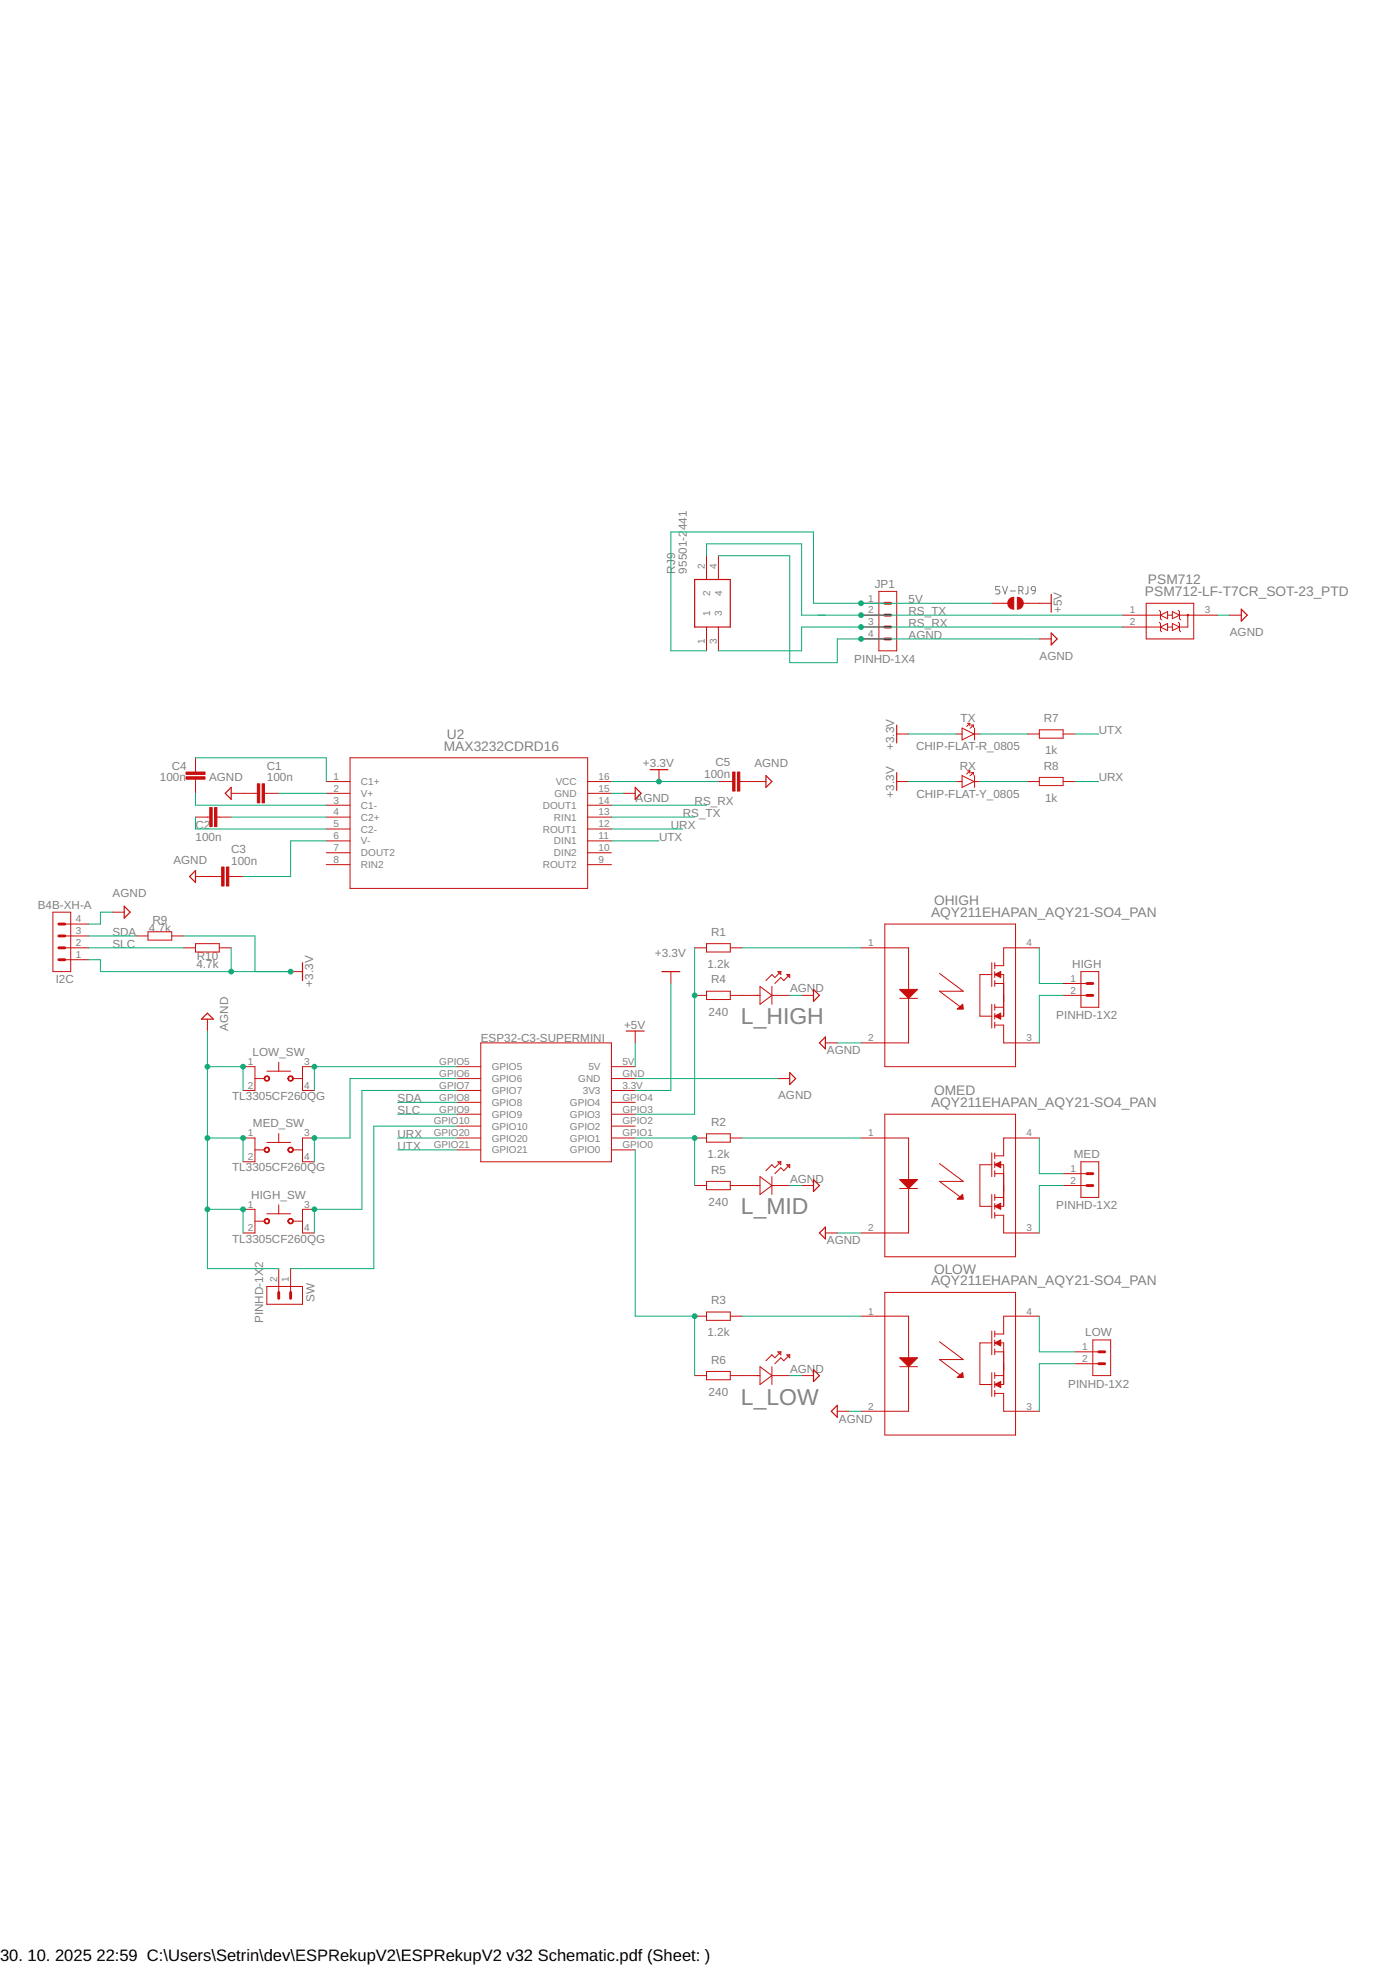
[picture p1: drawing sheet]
<svg xmlns="http://www.w3.org/2000/svg" width="297mm" height="420mm" viewBox="0 0 297 420" stroke-linecap="round" stroke-linejoin="round" font-family="sans-serif">
<path d="M213.7 125.3h-.9v.7h.5a.45 .45 0 0 1 .4 .5 .45 .45 0 0 1-.4 .4h-.5M214.2 125.3l.6 1.6 .5-1.6M215.9 126.3h1.1M217.7 126.2h.5a.44 .44 0 0 0 .4-.4 .44 .44 0 0 0-.4-.5h-.5v1.6M218.3 126.2l.3 .7M219.7 125.3l-.1 1.4-.5 .2M220.5 125.5l.3-.2 .3 .2 .2 .7-.8-.1-.1-.3zM221.3 126.2l-.3 .6-.4 .1" fill="none" stroke="#808080" stroke-width=".21"/>
<g fill="none" stroke="#c90d0c" stroke-width=".21">
<path d="M151 118.8v5M153.5 118.8v5M151 134v5.1M153.5 134v5.1M184 128.9h5.1M184 131.5h5.1M184 134h5.1M184 136.5h5.1M187.8 126.4h3.8v12.7h-3.8zM211.9 128.9h3.5M218.7 128.9h5.9M222.1 136.5h2.5"/>
<path d="M239.9 131.5h8.1M239.9 134h8.1M244.9 128.9h10.2v7.6h-10.2zM247.7 130.5l.3 .2v1.5l.2 .3M247.7 133l.3 .2v1.6l.2 .2M248 131.5l1.5-.8v1.5zM248 134l1.5-.8v1.6zM249.5 131.5h1M249.5 134h1M250.5 130.7l1.6 .8-1.6 .7zM250.5 133.2l1.6 .8-1.6 .8zM251.8 130.5l.3 .2v1.5l.2 .3"/>
<path d="M251.8 133l.3 .2v1.6l.2 .2M252.1 131.5h8.1M253.8 131.5v2.5h-1.7M262.7 131.5h2.6M191.6 156.9h2.6M204.3 156.9h1.3M205.6 155.6l2.5 1.3-2.5 1.2zM206.7 154.6h.5M207.2 154.6v.5M207.2 154.6l-.6 .7M207.5 155h.5M208 155v.5"/>
<path d="M208 155l-.7 .6M208.1 156.9h1.3M208.3 155.6v2.5M219.6 156.9h2.5M222.1 156h5.1v1.8h-5.1zM227.2 156.9h2.5M41.8 174.6h3M41.8 161.9v3.1M41.8 166.5v3M46.4 174.6h3M49.4 169.5h5.6M56.5 169.5h3.1"/>
<path d="M69.7 167h5.1M69.7 169.5h5.1M69.7 172.1h5.1M69.7 174.6h5.1M69.7 177.2h5.1M69.7 179.7h5.1M74.8 161.9h50.8v28h-50.8zM125.6 167h5.1M125.6 169.5h5.1M125.6 172.1h5.1M125.6 174.6h5.1M125.6 177.2h5.1"/>
<path d="M125.6 179.7h5.1M133.2 169.5h2.5M140.8 164.5v2.5M153.5 167h3.1M158.1 167h5.6M191.6 167h2.6M204.3 167h1.3M205.6 165.8l2.5 1.2-2.5 1.3zM206.7 164.7h.5M207.2 164.7v.5M207.2 164.7l-.6 .7M207.5 165.1h.5"/>
<path d="M208 165.1v.5M208 165.1l-.7 .7M208.1 167h1.3M208.3 165.8v2.5M219.6 167h2.5M222.1 166.1h5.1v1.8h-5.1zM227.2 167h2.5M11.3 194.9h3.8v12.7h-3.8zM13.8 197.5h5.1M24 194.9h2.5M31.6 199.1h5.1v1.8h-5.1zM41.8 187.3h5.6"/>
<path d="M48.9 187.3h3M69.7 182.2h5.1M69.7 184.8h5.1M125.6 182.2h5.1M125.6 184.8h5.1M189.1 197.5h27.9v30.5h-27.9zM13.8 202.6h5.1M13.8 205.1h5.1M13.8 200h5.1M29.1 200h2.5M36.7 200h2.5M39.2 202.6h2.6"/>
<path d="M41.8 201.7h5.1v1.8h-5.1zM44.3 217.8v2.5M46.9 202.6h2.5M62.1 207.6h2.5M143.4 207.6v2.6M148.4 202.6h2.6M148.4 212.7h2.6M151 201.7h5.1v1.8h-5.1zM151 211.8h5.1v1.8h-5.1zM156.1 202.6h2.5M156.1 212.7h6.3M162.4 210.8l2.6 1.9-2.6 1.9z"/>
<path d="M165 212.7h3.8M165 210.8v3.8M166.2 207.6h.7v.7zM166.9 207.6l-1.3 1.3-.6-.6-1.3 1.2M168.1 208.3h.7v.6zM168.8 208.3l-1.3 1.2-.6-.6-1.3 1.3M171.3 212.7h2.5M184 202.6h10.2v20.3h-10.2M192.3 213.4h3.8M200.8 208l5 3.8h-5l4.5 3.5M211.9 208.3h-2.5v8.9h2.5M211.9 205.7v5.1"/>
<path d="M211.9 214.6v5.1M212.6 219.1h1.9v3.8h7.6M212.6 208.3h1.9v8.9h-1.9M212.6 205.7v1.3M212.6 207.6v1.3M212.6 209.5v1.3M212.6 214.6v1.3M212.6 216.5v1.3M212.6 218.4v1.3M212.6 210.2h1.9M212.6 215.3h1.9M222.1 202.6h-7.6v3.8h-1.9"/>
<path d="M227.2 210.2h5.1M227.2 212.7h5.1M231 207.6h3.8v7.7h-3.8zM51.9 228h2.6v5h-2.6M54.5 230.5h2M57 228.9h5.1M59.6 227v1.9M62.6 230.5h2M67.2 228h-2.6v5h2.6M97.7 238.1h5M97.7 235.6h5M97.7 228h5"/>
<path d="M97.7 230.5h5M97.7 233h5M102.7 222.9h28v25.4h-28zM130.7 238.1h5M130.7 235.6h5M130.7 228h5M130.7 230.5h5M130.7 233h5M135.7 220.3v2.6M166.2 230.5h2.6M176.4 222.9h2.5M189.1 238.1h27.9v30.5h-27.9z"/>
<path d="M51.9 243.2h2.6v5.1h-2.6M51.9 258.4h2.6v5.1h-2.6M54.5 245.7h2M57 244.2h5.1M57 259.4h5.1M59.6 242.3v1.9M59.6 257.5v1.9M62.6 245.7h2M67.2 243.2h-2.6v5.1h2.6M67.2 258.4h-2.6v5.1h2.6M97.7 243.2h5M97.7 240.7h5"/>
<path d="M97.7 245.7h5M130.7 243.2h5M130.7 240.7h5M130.7 245.7h5M148.4 243.2h2.6M148.4 253.4h2.6M151 242.3h5.1v1.8h-5.1zM151 252.5h5.1v1.8h-5.1zM156.1 243.2h2.5M156.1 253.4h6.3M162.4 251.5l2.6 1.9-2.6 1.9zM165 253.4h3.8"/>
<path d="M165 251.5v3.8M166.2 248.3h.7v.6zM166.9 248.3l-1.3 1.3-.6-.7-1.3 1.3M168.1 248.9h.7v.7zM168.8 248.9l-1.3 1.3-.6-.6-1.3 1.2M171.3 253.4h2.5M184 243.2h10.2v20.3h-10.2M192.3 254h3.8M200.8 248.7l5 3.8h-5l4.5 3.4M211.9 248.9h-2.5v8.9h2.5M211.9 246.4v5.1M211.9 255.3v5"/>
<path d="M212.6 259.7h1.9v3.8h7.6M212.6 248.9h1.9v8.9h-1.9M212.6 246.4v1.2M212.6 248.3v1.3M212.6 250.2v1.3M212.6 255.3v1.2M212.6 257.2v1.2M212.6 259.1v1.2M212.6 250.8h1.9M212.6 255.9h1.9M222.1 243.2h-7.6v3.8h-1.9M227.2 250.8h5.1"/>
<path d="M227.2 253.4h5.1M231 248.3h3.8v7.6h-3.8zM54.5 261h2M57 274.9h7.6v3.8h-7.6zM59.6 271.1v5.1M62.1 271.1v5.1M62.6 261h2M176.4 263.5h2.5M189.1 276.2h27.9v30.5h-27.9zM148.4 281.3h2.6M148.4 294h2.6M151 280.4h5.1v1.8h-5.1z"/>
<path d="M151 293.1h5.1v1.8h-5.1zM156.1 281.3h2.5M156.1 294h6.3M162.4 292.1l2.6 1.9-2.6 1.9zM165 294h3.8M165 292.1v3.8M166.2 288.9h.7v.6zM166.9 288.9l-1.3 1.3-.6-.7-1.3 1.3M168.1 289.5h.7v.7zM168.8 289.5l-1.3 1.3-.6-.6-1.3 1.2M171.3 294h2.5M184 281.3h10.2v20.3h-10.2"/>
<path d="M192.3 292.1h3.8M200.8 286.7l5 3.9h-5l4.5 3.4M211.9 287h-2.5v8.9h2.5M211.9 284.5v5M211.9 293.3v5.1M212.6 297.8h1.9v3.8h7.6M212.6 287h1.9v8.9h-1.9M212.6 284.5v1.2M212.6 286.4v1.2M212.6 288.3v1.2M212.6 293.3v1.3M212.6 295.3v1.2"/>
<path d="M212.6 297.2v1.2M212.6 288.9h1.9M212.6 294h1.9M222.1 281.3h-7.6v3.8h-1.9M229.7 288.9h5.1M229.7 291.4h5.1M233.5 286.4h3.8v7.6h-3.8zM178.9 301.6h2.6"/>
</g>
<g fill="#c90d0c" stroke="#c90d0c" stroke-width=".21">
<path d="M61.7 230.1a.59 .59 0 0 1 .9 .1 .59 .59 0 0 1-.4 .9 .59 .59 0 0 1-.7-.6h.2a.44 .44 0 0 1 .6-.4 .44 .44 0 0 1 .1 .8 .44 .44 0 0 1-.7-.2v-.2h-.2z" fill-rule="evenodd"/>
<path d="M56.6 230.1a.59 .59 0 0 1 .9 .1 .59 .59 0 0 1-.3 .9 .59 .59 0 0 1-.8-.6h.2a.44 .44 0 0 1 .6-.4 .44 .44 0 0 1 .1 .8 .44 .44 0 0 1-.7-.2v-.2h-.2z" fill-rule="evenodd"/>
<path d="M61.7 245.3a.59 .59 0 0 1 .9 .2 .59 .59 0 0 1-.4 .8 .59 .59 0 0 1-.7-.6h.2a.43 .43 0 0 1 .6-.3 .43 .43 0 0 1 .1 .7 .43 .43 0 0 1-.7-.2l-.2-.2z" fill-rule="evenodd"/>
<path d="M56.6 245.3a.59 .59 0 0 1 .9 .2 .59 .59 0 0 1-.3 .8 .59 .59 0 0 1-.8-.6h.2a.43 .43 0 0 1 .6-.3 .43 .43 0 0 1 .1 .7 .43 .43 0 0 1-.7-.2l-.2-.2z" fill-rule="evenodd"/>
<path d="M61.7 260.6a.59 .59 0 0 1 .9 .1 .59 .59 0 0 1-.4 .9 .59 .59 0 0 1-.7-.6h.2a.43 .43 0 0 1 .6-.4 .43 .43 0 0 1 .1 .7 .43 .43 0 0 1-.7-.2l-.2-.1z" fill-rule="evenodd"/>
<path d="M56.6 260.6a.59 .59 0 0 1 .9 .1 .59 .59 0 0 1-.3 .9 .59 .59 0 0 1-.8-.6h.2a.43 .43 0 0 1 .6-.4 .43 .43 0 0 1 .1 .7 .43 .43 0 0 1-.7-.2l-.2-.1z" fill-rule="evenodd"/>
<path d="M192.2 290.2h3.9l-1.9 1.9z" fill-rule="evenodd"/>
<path d="M204.6 294.4l1.1-1.1 .2 1.1z" fill-rule="evenodd"/>
<path d="M212.6 287l1.3-.7v1.4z" fill-rule="evenodd"/>
<path d="M212.6 295.9l1.3-.7v1.3z" fill-rule="evenodd"/>
<path d="M192.2 252.1h3.9l-1.9 1.9z" fill-rule="evenodd"/>
<path d="M204.6 256.3l1.1-1 .2 1z" fill-rule="evenodd"/>
<path d="M212.6 248.9l1.3-.6v1.3z" fill-rule="evenodd"/>
<path d="M212.6 257.8l1.3-.7v1.4z" fill-rule="evenodd"/>
<path d="M192.2 211.4l3.9 .1-1.9 1.9z" fill-rule="evenodd"/>
<path d="M204.6 215.6l1.1-1 .2 1.1z" fill-rule="evenodd"/>
<path d="M212.6 208.3l1.3-.7v1.3z" fill-rule="evenodd"/>
<path d="M212.6 217.2l1.3-.7v1.3z" fill-rule="evenodd"/>
<path d="M217.4 127.7a1.27 1.27 0 0 1 1.3 1.2 1.27 1.27 0 0 1-1.3 1.3z" fill-rule="evenodd"/>
<path d="M215.7 128.1l.5-.4h.4v2.5a1.27 1.27 0 0 1-1.1-.7 1.27 1.27 0 0 1 .2-1.4z" fill-rule="evenodd"/>
</g>
<g fill="#c90d0c" stroke="#c90d0c" stroke-width=".21">
<path d="M55 167.5h.5v4.1h-.5z"/>
<path d="M56 167.5h.5v4.1h-.5z"/>
<path d="M44.8 172.6h.5v4.1h-.5z"/>
<path d="M45.8 172.6h.6v4.1h-.6z"/>
<path d="M39.8 166h4v.5h-4z"/>
<path d="M39.8 165h4v.5h-4z"/>
<path d="M47.4 185.3h.5v4.1h-.5z"/>
<path d="M48.4 185.3h.5v4.1h-.5z"/>
<path d="M157.6 165h.5v4.1h-.5z"/>
<path d="M156.6 165h.5v4.1h-.5z"/>
</g>
<g fill="none" stroke="#c90d0c" stroke-width=".25">
<path d="M148.4 123.8h7.7v10.2h-7.7zM224.6 127v3.8M224.6 135.3l1.3 1.2-1.3 1.3zM265.3 130.2l1.2 1.3-1.2 1.2zM191.6 155v3.8M49.4 168.3v2.5l-1.3-1.3zM135.7 168.3l1.3 1.2-1.3 1.3zM138.9 164.5h3.8M163.7 165.8l1.3 1.2-1.3 1.3zM191.6 165.1v3.8M26.5 193.7l1.3 1.2-1.3 1.3zM41.8 186.1v2.5l-1.3-1.3z"/>
<path d="M44.3 216.5l1.3 1.3h-2.5zM64.6 205.7v3.8M141.5 207.6h3.8M173.8 211.5l1.3 1.2-1.3 1.3zM133.8 220.3h3.8M168.8 229.2l1.2 1.3-1.2 1.3zM176.4 221.6v2.6l-1.3-1.3zM173.8 252.1l1.3 1.3-1.3 1.2zM176.4 262.2v2.6l-1.3-1.3zM173.8 292.7l1.3 1.3-1.3 1.3zM178.9 300.3v2.6l-1.2-1.3z"/>
<circle cx="253.8" cy="131.5" r=".13"/>
</g>
<g fill="none" stroke="#c90d0c" stroke-width=".61">
<path d="M189.1 128.9h1.3M189.1 131.5h1.3M189.1 134h1.3M189.1 136.5h1.3M12.6 197.5h1.2M12.6 205.1h1.2M12.6 202.6h1.2M12.6 200h1.2M232.3 210.2h1.2M232.3 212.7h1.2M232.3 250.8h1.2M232.3 253.4h1.2"/>
<path d="M59.6 276.2v1.3M62.1 276.2v1.3M234.8 288.9h1.3M234.8 291.4h1.3"/>
</g>
<g fill="none" stroke="#0dab76" stroke-width=".21">
<path d="M151 118.8v-2.6h20.3v15.3h68.6M153.5 118.8h15.3v22.8h10.1v-5.1h43.2M211.9 128.9h-38.1v-15.2h-30.4v25.4h7.6M239.9 134h-68.6v5.1h-17.8M260.2 131.5h2.5M194.2 156.9h10.1M209.4 156.9h10.2M229.7 156.9h5.1M41.8 161.9h27.9v5.1M41.8 169.5v2.6h27.9M41.8 174.6v2.6h27.9M49.4 174.6h20.3"/>
<path d="M59.6 169.5h10.1M69.7 179.7h-7.6v7.6h-10.2M130.7 172.1h20.3M130.7 167h22.8M130.7 174.6h17.7M130.7 177.2h15.2M130.7 169.5h2.5M130.7 179.7h10.1M194.2 167h10.1M209.4 167h10.2M229.7 167h5.1M24 194.9h-2.5v2.6h-2.6"/>
<path d="M18.9 202.6h20.3M18.9 205.1h2.6v2.5h40.6M18.9 200h10.2M39.2 200h15.3v7.6M49.4 202.6v5M143.4 210.2v22.8h-7.7M148.4 202.6v35.5h-12.7M158.6 202.6h25.4M168.8 212.7h2.5M222.1 202.6v7.6h5.1M227.2 212.7h-5.1v10.2M44.3 220.3v50.8h15.3"/>
<path d="M44.3 228h7.6v5M85 238.1h12.7M85 235.6h12.7M97.7 233h-20.4v25.4h-10.1v5.1M97.7 228h-30.5v5M97.7 230.5h-22.9v12.7h-7.6v5.1M135.7 222.9v5.1M135.7 230.5h30.5M178.9 222.9h5.1M44.3 258.4h7.6v5.1M44.3 243.2h7.6v5.1M85 243.2h12.7"/>
<path d="M85 245.7h12.7M97.7 240.7h-17.8v30.4h-17.8M135.7 245.7v35.6h12.7v12.7M135.7 243.2h12.7v10.2M158.6 243.2h25.4M168.8 253.4h2.5M222.1 243.2v7.6h5.1M227.2 253.4h-5.1v10.1M178.9 263.5h5.1M158.6 281.3h25.4M168.8 294h2.5M222.1 281.3v7.6h7.6"/>
<path d="M229.7 291.4h-7.6v10.2M181.5 301.6h2.5"/>
</g>
<g fill="#0dab76" stroke="#0dab76" stroke-width=".21">
<circle cx="148.4" cy="281.3" r=".51"/>
<circle cx="148.4" cy="212.7" r=".51"/>
<circle cx="67.2" cy="258.4" r=".51"/>
<circle cx="67.2" cy="243.2" r=".51"/>
<circle cx="67.2" cy="228" r=".51"/>
<circle cx="148.4" cy="243.2" r=".51"/>
<circle cx="140.8" cy="167" r=".51"/>
<circle cx="62.1" cy="207.6" r=".51"/>
<circle cx="49.4" cy="207.6" r=".51"/>
<circle cx="184" cy="136.5" r=".51"/>
<circle cx="44.3" cy="228" r=".51"/>
<circle cx="44.3" cy="243.2" r=".51"/>
<circle cx="44.3" cy="258.4" r=".51"/>
<circle cx="51.9" cy="228" r=".51"/>
<circle cx="51.9" cy="243.2" r=".51"/>
<circle cx="51.9" cy="258.4" r=".51"/>
<circle cx="184" cy="128.9" r=".51"/>
<circle cx="184" cy="134" r=".51"/>
<circle cx="184" cy="131.5" r=".51"/>
</g>
<g font-size="4.9" fill="#808080">
<text x="158.3" y="218.9">L_HIGH</text>
<text x="158.3" y="259.5">L_MID</text>
<text x="158.3" y="300.2">L_LOW</text>
</g>
<g font-size="3.5">
<text x="0" y="419.2">30. 10. 2025</text>
<text x="20.6" y="419.2">22:59 C:\Users\Setrin\dev\ESPRekupV2\ESPRekupV2 v32 Schematic.pdf (Sheet: )</text>
</g>
<g font-size="2.9" fill="#808080">
<text x="245.3" y="124.9">PSM712</text>
<text x="244.7" y="127.4">PSM712-LF-T7CR_SOT-23_PTD</text>
<text x="94.8" y="160.4">MAX3232CDRD16</text>
<text x="95.5" y="157.9">U2</text>
<text x="199" y="196">AQY211EHAPAN_AQY21-SO4_PAN</text>
<text x="199.6" y="193.5">OHIGH</text>
<text x="199" y="236.6">AQY211EHAPAN_AQY21-SO4_PAN</text>
<text x="199.6" y="234.1">OMED</text>
<text x="199" y="274.7">AQY211EHAPAN_AQY21-SO4_PAN</text>
<text x="199.6" y="272.2">OLOW</text>
</g>
<g font-size="2.5" fill="#808080">
<text x="146.8" y="113.4" transform="rotate(-90 146.8 113.4)">441</text>
<text x="144.3" y="122.6" transform="rotate(-90 144.3 122.6)">RJ9</text>
<text x="146.8" y="122.6" transform="rotate(-90 146.8 122.6)">95501-2</text>
<text x="186.9" y="125.6">JP1</text>
<text x="194.2" y="128.9">5V</text>
<text x="194.2" y="131.5">RS_TX</text>
<text x="226.9" y="131.1" transform="rotate(-90 226.9 131.1)">+5V</text>
<text x="194.2" y="136.5">AGND</text>
<text x="194.2" y="134">RS_RX</text>
<text x="262.8" y="135.9">AGND</text>
<text x="182.6" y="141.6">PINHD-1X4</text>
<text x="222.2" y="141">AGND</text>
<text x="205.2" y="154.3">TX</text>
<text x="223" y="154.3">R7</text>
<text x="191.1" y="160.3" transform="rotate(-90 191.1 160.3)">+3.3V</text>
<text x="195.8" y="160.3">CHIP-FLAT-R_0805</text>
<text x="223.3" y="161.2">1k</text>
<text x="234.8" y="156.9">UTX</text>
<text x="34.2" y="167">100n</text>
<text x="36.7" y="164.5">C4</text>
<text x="44.7" y="166.9">AGND</text>
<text x="57" y="167">100n</text>
<text x="57" y="164.5">C1</text>
<text x="137.4" y="164">+3.3V</text>
<text x="150.5" y="166.3">100n</text>
<text x="152.9" y="163.7">C5</text>
<text x="161.2" y="163.8">AGND</text>
<text x="205.1" y="164.5">RX</text>
<text x="223" y="164.5">R8</text>
<text x="234.8" y="167">URX</text>
<text x="135.8" y="171.5">AGND</text>
<text x="148.4" y="172.1">RS_RX</text>
<text x="191.1" y="170.4" transform="rotate(-90 191.1 170.4)">+3.3V</text>
<text x="195.9" y="170.4">CHIP-FLAT-Y_0805</text>
<text x="223.3" y="171.3">1k</text>
<text x="41.8" y="179.7">100n</text>
<text x="41.8" y="177.2">C2</text>
<text x="140.8" y="179.7">UTX</text>
<text x="143.4" y="177.2">URX</text>
<text x="145.9" y="174.6">RS_TX</text>
<text x="37" y="184.7">AGND</text>
<text x="49.4" y="184.8">100n</text>
<text x="49.4" y="182.3">C3</text>
<text x="24.1" y="191.8">AGND</text>
<text x="8.1" y="194.2">B4B-XH-A</text>
<text x="32.6" y="197.5">R9</text>
<text x="24" y="200">SDA</text>
<text x="24" y="202.6">SLC</text>
<text x="31.8" y="199.3">4.7k</text>
<text x="151.9" y="200">R1</text>
<text x="42" y="206.9">4.7k</text>
<text x="42" y="205.1">R10</text>
<text x="139.9" y="204.6">+3.3V</text>
<text x="151.2" y="206.9">1.2k</text>
<text x="229.1" y="206.9">HIGH</text>
<text x="11.9" y="210.2">I2C</text>
<text x="66.9" y="210.8" transform="rotate(-90 66.9 210.8)">+3.3V</text>
<text x="151.9" y="210.2">R4</text>
<text x="168.8" y="212.1">AGN</text>
<text x="174.2" y="212.1">D</text>
<text x="48.8" y="220.3" transform="rotate(-90 48.8 220.3)">AGND</text>
<text x="133.4" y="219.8">+5V</text>
<text x="151.4" y="217">240</text>
<text x="225.7" y="217.8">PINHD-1X2</text>
<text x="54" y="225.7">LOW_SW</text>
<text x="102.7" y="222.6">ESP32-C3-SUPERMINI</text>
<text x="176.7" y="225.3">AGND</text>
<text x="49.6" y="235.1">TL3305CF260QG</text>
<text x="85" y="235.6">SDA</text>
<text x="85" y="238.1">SLC</text>
<text x="166.3" y="234.9">AGND</text>
<text x="54.1" y="240.9">MED_SW</text>
<text x="85" y="243.2">URX</text>
<text x="85" y="245.7">UTX</text>
<text x="151.9" y="240.7">R2</text>
<text x="49.6" y="250.3">TL3305CF260QG</text>
<text x="151.2" y="247.5">1.2k</text>
<text x="151.9" y="250.8">R5</text>
<text x="229.5" y="247.5">MED</text>
<text x="53.7" y="256.1">HIGH_SW</text>
<text x="151.4" y="257.7">240</text>
<text x="168.8" y="252.7">AGN</text>
<text x="174.2" y="252.7">D</text>
<text x="225.7" y="258.4">PINHD-1X2</text>
<text x="49.6" y="265.5">TL3305CF260QG</text>
<text x="176.7" y="265.9">AGND</text>
<text x="56.3" y="271.1" transform="rotate(-90 56.3 271.1)">2</text>
<text x="67.2" y="278.3" transform="rotate(-90 67.2 278.3)">SW</text>
<text x="151.9" y="278.8">R3</text>
<text x="56.3" y="282.8" transform="rotate(-90 56.3 282.8)">PINHD-1X</text>
<text x="151.2" y="285.6">1.2k</text>
<text x="231.9" y="285.6">LOW</text>
<text x="151.9" y="291.4">R6</text>
<text x="168.8" y="293.4">AGN</text>
<text x="174.2" y="293.4">D</text>
<text x="151.4" y="298.3">240</text>
<text x="228.3" y="296.5">PINHD-1X2</text>
<text x="179.3" y="304">AGND</text>
</g>
<g font-size="2.1" fill="#808080">
<text x="150.6" y="121.5" transform="rotate(-90 150.6 121.5)">2</text>
<text x="153.2" y="121.5" transform="rotate(-90 153.2 121.5)">4</text>
<text x="151.7" y="131.7" transform="rotate(-90 151.7 131.7)">1</text>
<text x="151.7" y="127.4" transform="rotate(-90 151.7 127.4)">2</text>
<text x="154.3" y="131.7" transform="rotate(-90 154.3 131.7)">3</text>
<text x="154.3" y="127.4" transform="rotate(-90 154.3 127.4)">4</text>
<text x="185.6" y="128.6">1</text>
<text x="185.6" y="131.1">2</text>
<text x="241.4" y="131.1">1</text>
<text x="257.4" y="131.1">3</text>
<text x="150.6" y="137.5" transform="rotate(-90 150.6 137.5)">1</text>
<text x="153.2" y="137.5" transform="rotate(-90 153.2 137.5)">3</text>
<text x="185.6" y="133.6">3</text>
<text x="185.6" y="136.2">4</text>
<text x="241.4" y="133.6">2</text>
<text x="71.3" y="166.7">1</text>
<text x="77.1" y="167.8">C1+</text>
<text x="118.7" y="167.8">VCC</text>
<text x="127.9" y="166.7">16</text>
<text x="71.3" y="169.2">2</text>
<text x="71.3" y="171.7">3</text>
<text x="77.1" y="170.3">V+</text>
<text x="77.1" y="172.9">C1-</text>
<text x="116" y="172.9">DOUT1</text>
<text x="118.5" y="170.3">GND</text>
<text x="127.9" y="171.7">14</text>
<text x="127.9" y="169.2">15</text>
<text x="71.3" y="174.3">4</text>
<text x="71.3" y="176.8">5</text>
<text x="71.3" y="179.4">6</text>
<text x="77.1" y="175.4">C2+</text>
<text x="77.1" y="177.9">C2-</text>
<text x="116" y="177.9">ROUT1</text>
<text x="118.4" y="175.4">RIN1</text>
<text x="127.9" y="179.4">11</text>
<text x="127.9" y="176.8">12</text>
<text x="127.9" y="174.3">13</text>
<text x="71.3" y="181.9">7</text>
<text x="71.3" y="184.4">8</text>
<text x="77.1" y="180.5">V-</text>
<text x="77.1" y="183">DOUT2</text>
<text x="77.1" y="185.6">RIN2</text>
<text x="116" y="185.6">ROUT2</text>
<text x="118.4" y="183">DIN2</text>
<text x="118.4" y="180.5">DIN1</text>
<text x="127.9" y="184.4">9</text>
<text x="127.9" y="181.9">10</text>
<text x="16.2" y="197.1">4</text>
<text x="16.2" y="202.2">2</text>
<text x="16.2" y="199.7">3</text>
<text x="185.6" y="202.2">1</text>
<text x="219.4" y="202.2">4</text>
<text x="16.2" y="204.8">1</text>
<text x="228.7" y="209.8">1</text>
<text x="228.7" y="212.4">2</text>
<text x="52.9" y="227.6">1</text>
<text x="65" y="227.6">3</text>
<text x="93.9" y="227.6">GPIO5</text>
<text x="133" y="227.6">5V</text>
<text x="185.6" y="222.5">2</text>
<text x="219.4" y="222.5">3</text>
<text x="52.9" y="232.7">2</text>
<text x="65" y="232.7">4</text>
<text x="93.9" y="230.1">GPIO6</text>
<text x="93.9" y="232.7">GPIO7</text>
<text x="105.1" y="228.7">GPIO5</text>
<text x="105.1" y="231.3">GPIO6</text>
<text x="105.1" y="233.8">GPIO7</text>
<text x="123.6" y="231.3">GND</text>
<text x="124.5" y="233.8">3V3</text>
<text x="125.7" y="228.7">5V</text>
<text x="133" y="232.7">3.3V</text>
<text x="133" y="230.1">GND</text>
<text x="93.9" y="235.2">GPIO8</text>
<text x="93.9" y="237.8">GPIO9</text>
<text x="105.1" y="236.3">GPIO8</text>
<text x="105.1" y="238.9">GPIO9</text>
<text x="121.8" y="238.9">GPIO3</text>
<text x="121.8" y="236.3">GPIO4</text>
<text x="133" y="237.8">GPIO3</text>
<text x="133" y="235.2">GPIO4</text>
<text x="52.9" y="242.8">1</text>
<text x="65" y="242.8">3</text>
<text x="92.7" y="240.3">GPIO10</text>
<text x="92.7" y="242.8">GPIO20</text>
<text x="92.7" y="245.4">GPIO21</text>
<text x="105.1" y="241.4">GPIO10</text>
<text x="105.1" y="244">GPIO20</text>
<text x="121.8" y="244">GPIO1</text>
<text x="121.8" y="241.4">GPIO2</text>
<text x="133" y="242.8">GPIO1</text>
<text x="133" y="240.3">GPIO2</text>
<text x="133" y="245.4">GPIO0</text>
<text x="185.6" y="242.8">1</text>
<text x="219.4" y="242.8">4</text>
<text x="52.9" y="247.9">2</text>
<text x="65" y="247.9">4</text>
<text x="105.1" y="246.5">GPIO21</text>
<text x="121.8" y="246.5">GPIO0</text>
<text x="228.7" y="250.5">1</text>
<text x="228.7" y="253">2</text>
<text x="52.9" y="258.1">1</text>
<text x="52.9" y="263.2">2</text>
<text x="65" y="258.1">3</text>
<text x="65" y="263.2">4</text>
<text x="185.6" y="263.2">2</text>
<text x="219.4" y="263.2">3</text>
<text x="59.2" y="273.9" transform="rotate(-90 59.2 273.9)">2</text>
<text x="61.7" y="273.9" transform="rotate(-90 61.7 273.9)">1</text>
<text x="185.6" y="280.9">1</text>
<text x="219.4" y="280.9">4</text>
<text x="231.3" y="288.6">1</text>
<text x="231.3" y="291.1">2</text>
<text x="185.6" y="301.2">2</text>
<text x="219.4" y="301.2">3</text>
</g>
</svg>
